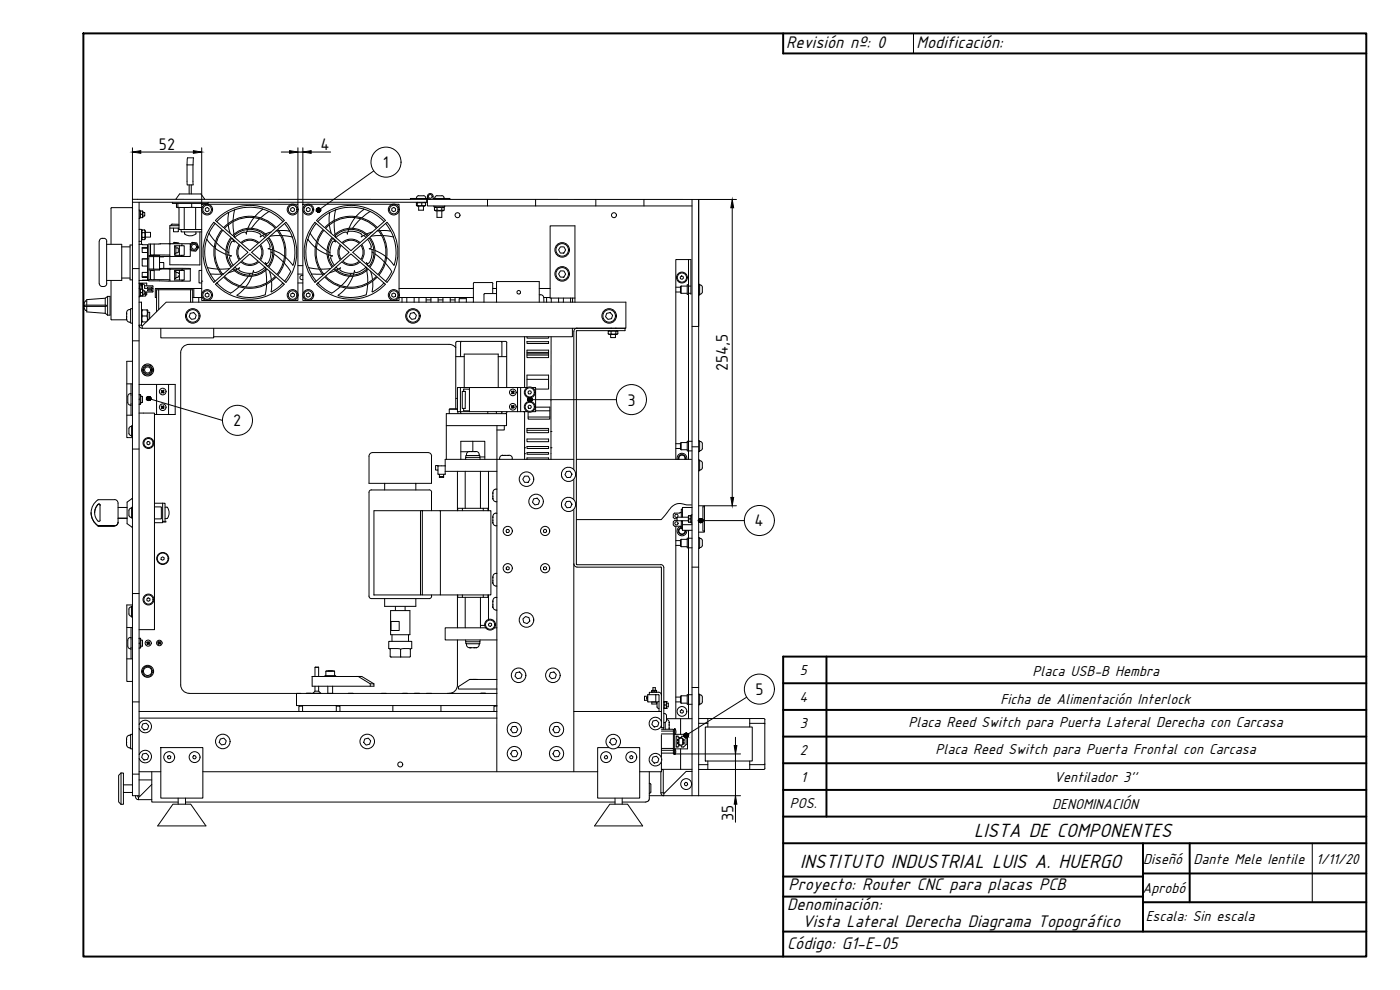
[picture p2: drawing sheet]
<svg xmlns="http://www.w3.org/2000/svg" width="420mm" height="297mm" viewBox="0 0 420 297" stroke-linecap="round" stroke-linejoin="round" font-family="sans-serif">
<!-- layer: 0 -->
<g fill="none" stroke="#000" stroke-width=".59">
<path d="M25 10h385v277h-385zM235 10v6M248 197v48M410 197h-175v90M235 213h175M235 205h175M235 221h175M235 229h175M235 237h175M235 253h175M235 245h175M343 253v26.5"/>
<path d="M357 253v17.7M235 279.5h175M235 269h108M235 263h108M343 270.7h67M343 262.1h67"/>
</g>
<g fill="none" stroke="#000" stroke-width=".3">
<path d="M274.2 10v6M39.8 44.4v15.4M42.2 45.6h15.8M60.5 44.4v16.9M84.4 45.6h2.5M89.4 45.6h1.5M89.4 44.4v16.9M90.9 44.4v16.9M93.4 45.6h5.8M112.1 51.3l-16.5 11.8M209.7 59.8h11.3M219.8 62.3v87"/>
<path d="M44.6 119.6l22.2 6.5M159 119.9h26M210.3 156.2h13.1M211.4 151.8h9.6M224.1 209.2l-18.1 11.4M202.1 226.2h20.1M209.7 238.7h12.5M220.7 221.2v2.5M220.7 226.2v20.5M393.8 253v17.7"/>
<circle cx="115.8" cy="48.6" r="4.5"/>
<circle cx="189.5" cy="119.9" r="4.5"/>
<circle cx="71.3" cy="126.1" r="4.5"/>
<circle cx="227.9" cy="156.2" r="4.5"/>
<circle cx="227.9" cy="206.8" r="4.5"/>
</g>
<!-- layer: Visible (ISO) -->
<g fill="none" stroke="#000" stroke-width=".3">
<path d="M52.9 59.8l1-1.6h6.4l1 1.6M56.1 49.5l.2-2.1h1.8l-.2 2.1M56.1 49.5l.1 5.9M56.1 49.5h1.8M56.2 55.5h1.8M56.8 55.5v2.7M57.4 55.5v2.7M57.9 49.5l.1 5.9M125.6 58.7h1.5M125.7 58.7l-.5 .2-.2 .6M127.1 58.7l.5 .2 .2 .5M127.7 59.4v.1"/>
<path d="M128.1 59.8v.9M128.3 59v2.8h79.4M128.3 59.5h-5.1v.3M130 59v.5h5v.3M130 58.9a.87 .87 0 0 0-.9-.8 .87 .87 0 0 0-.8 .8 .87 .87 0 0 0 .8 .9M130.5 59.4v.1M131.1 58.7h1.5M131.2 58.7l-.5 .2-.2 .5M132.6 58.7l.5 .2 .1 .6M146.3 59.8v2M160.7 59.8v2M178.8 59.8v2"/>
<path d="M193.3 59.8v2M207.7 59.8v178.9M209.7 59.8h-169.9v178.9h1.9v-178M209.7 59.8v38.1h-2M209.7 59.8v178.9h-14.8M29.8 72.3a1.16 1.16 0 0 1 1.1-.8 1.16 1.16 0 0 1 1.1 .9v12.7a1.12 1.12 0 0 1-1.1 .9 1.12 1.12 0 0 1-1.1-.9v-12.7M32 73.3h4.5v10.8h-4.5M33.5 62.3h6.1l.2 .2M33.5 62.3l-.2 .2v10.8M36.5 74.1h2.5M39.8 60.7h88.5M39.8 73.5h-.8v10.5h.8"/>
<path d="M41.7 63h.3v2.6h-.3M41.7 68.8h.8v4.5M41.7 73.3l2.6 .1v10.7h-1.6M41.7 72.4h.8M42 63.5l.1-.2 .8 .2-.1 1.8-.8-.2M42.2 63.3v1M42.2 64.3v1M42.2 64.3h.5M42.5 71.5l.2 .4M42.7 69v2.9M42.7 63.3v2M42.7 69l-.2 .4"/>
<path d="M42.7 77.7h1.6M42.7 74.5h1.6M42.7 69h.7M42.7 69.8h.7M42.7 71.2h.7M42.9 63.7h.5v1.1h-.5M43.4 71.9l.2-.4v-2.1l-.2-.4 .1 2.6-.1 .3h-.7M43.6 69.7h1.6v1.4h-1.6M44.3 77.7h-1.6v2.1h1.6M44.3 74.2h-1.6v1.6h1.6M44.3 77.7h.1M44.7 76.7h3.2v4.3h-3.2"/>
<path d="M44.7 77h3.2M45.2 73.2v3.3M46.1 77v3.8h1.8M46.3 73.2v3.3h-1.1M46.3 76.5h4.7M47.7 73.2h-3v11.1l6 .1M47.9 78.8h1.2v1.7M47.9 76.9h.2M48.1 76.9h2.6M48.1 73.1v.1M49.1 76.9l-1.2 .2M50.7 73.1l-3 .1"/>
<path d="M50.7 76.9h.3M51 73.1v3.8h3.6v-.3h-2.2v-2.9h2.2v-.6M51 73.1h6.1v.2M51 73.1h-.3M51 73.1h.1M51 68.4h2.7M51.6 67.3h2.1M51.7 67.3l-.4 .4M51.7 60.7v.3h10.8v-.3M51.9 73.1l.3-.4 1.4 .2 .2 .2M52.1 69.4v.1M52.1 68.4v1.1"/>
<path d="M52.1 69.5h1.3M52.3 73.1l.5-.2 .6 .2M52.4 74h.4v2.2h-.4M52.8 75.8h.5M52.8 74.4h.5M53 61v1.2h.4M53.1 62.3h.6v6.6h6.8M53.3 74.4l.2 .2v1l-.2 .2M53.4 61v1.2h4.1M53.5 69.4l-.1 .1M53.5 68.4v1.1M53.7 67.7h-2.7v5.4"/>
<path d="M53.8 73.7v2.9M54.4 68.9v.7h6.1M54.6 73.7h.7v2.9h-.7M55.3 62.3v6.6M55.4 69.6v.5M55.4 70.1l.1 .1M57.1 73.4l.5-.7 1.5 .2 .5 1.3-.8 1.2-1.5-.2-.2-.5M57.1 73.3v3.6h-2.5M57.5 61v1.2l3 .1M58.7 62.3v6.6M58.8 69.6v.5a2.77 2.77 0 0 1-3.3 .2M60 69.6v9.9l-9-.1v-2.5"/>
<path d="M60.5 61.3h28.9v28.9h-28.9zM61.6 62.5l.6-.2 .5 .3v.7l-.6 .2-.5-.4zM62 71.9l2.3 2.3M62 71.9a13.4 13.4 0 0 0 .2 8.4l3.2 .5M62.7 70l1.9 2.5M62.8 70l-.8 1.9M64.6 67l-1.9 3M64.6 74.5l3.2 1.8M64.9 72.8l2.9 2.5M65.1 66.5l1.6-1.5 1.9-1.2-.1 3.3M65.4 65.4a14.1 14.1 0 0 1 19.9 .7l-2.4 2.2a10.8 10.8 0 0 0-15.8 0l-2.4-2.2zM66.9 69.1l2.4 2.1a7.2 7.2 0 0 0 0 9l-2.4 2.2"/>
<path d="M66.9 69.1a10.5 10.5 0 0 0 0 13.2M68.1 75.5l.6 .3M68.2 76.4l1.3 .4-.5 .2-.1 .5 1.1 2.1M68.5 67.5l.6 2.5M69.8 71.6l.5 1-.5-.2a4.7 4.7 0 0 0-1.1 4.2M69.8 70.7a7.2 7.2 0 0 1 10.4 0l2.4-2.2a10.5 10.5 0 0 0-15.2 0l2.4 2.2M69.9 66.5l.3 3.8M70.1 70.9a6.9 6.9 0 0 1 9.8 0l-2.2 1.9a3.9 3.9 0 0 0-5.4 0zM70.3 70.7l.1 .5M70.4 63l-.5 3.1M70.4 63l-1.9 .8M71.8 73.4l-2.2-2a6.9 6.9 0 0 0 0 8.6l2.2-2"/>
<path d="M71.8 73.4a4 4 0 0 0 0 4.6M72.1 73.6l2.3 2.1-2.3 2.1a3.6 3.6 0 0 1 0-4.2zM72.3 78.6l-2.2 1.9a6.9 6.9 0 0 0 9.8 0l-2.2-1.9M72.3 78.6a4 4 0 0 0 5.4 0M72.5 78.3l2.5-2.1 2.5 2.1a3.6 3.6 0 0 1-5 0zM72.5 73.1a3.6 3.6 0 0 1 5 0l-2.5 2.1zM73.2 69.6l-1.5 .7-1.2 1M74.1 69.4l2.3 .1 1.6 .6M74.3 68.9l-.4 1.3-.2-.5h-.5M75.5 75.7l2.4-2.1 .7 1.8-.1 1.2-.6 1.2zM76.2 65.3l-1.8 3.2M77.9 65.6l-2.5 2.9"/>
<path d="M78 70.2l.3 .4-.2 .5 1.2-.7M78.8 62.7l1.9 .8M78.8 62.7l-2.3 2.3M78.8 62.7a13.4 13.4 0 0 0-8.4 .3M78.8 70.6l.7 .7M80 71.8a2.89 2.89 0 0 1 .9 2.7l-.4 .1 1.3 .4M80.3 71.4l-2.1 2a4 4 0 0 1 0 4.6l2.1 2M80.4 71.4a6.9 6.9 0 0 1 0 8.6M80.5 78.7l-.4 .4-.5-.3 .6 1M80.7 63.4a13.6 13.6 0 0 1 4.2 3.1M80.7 63.4l-2.5 2M81.3 74.8v1.7l-.7 2.2"/>
<path d="M81.3 75.6l.5 .3M81.4 69.6l-1.7 .6M82.2 76.2l2.8 2.4M82.2 75.1l1.7 .8 1.5 1M83.1 69.1a10.5 10.5 0 0 1 0 13.2M83.1 69.1l-2.5 2.1a7.2 7.2 0 0 1 0 9l2.5 2.2M83.2 69.2l-.4 .1M83.6 69.2h3.3M84.2 70.7l-3.1 .2M84.6 70.7l3.1 .4M85.3 78.9l1.9 2.6-1.8 2.9M85.4 67l1.5 2.2"/>
<path d="M86.9 69.2l.8 1.9M87.3 62.5l.6-.2 .5 .3-.1 .7-.5 .2-.6-.4zM87.7 71.1a13.2 13.2 0 0 1 .2 8.5l-2.2-2.4M89.4 79.7h1.5M90.9 61.3h28.9v28.9h-28.9zM92 62.5l.5-.2 .6 .3-.1 .7-.6 .2-.5-.4zM92.3 71.9l2.3 2.3M92.3 71.9a13.4 13.4 0 0 0 .3 8.4l3.1 .5M93.1 70l-.7 1.9M94.5 66.7l2.4 2.1M94.5 66.7a14.1 14.1 0 0 0 0 18M94.9 67l-1.9 3 2 2.5"/>
<path d="M94.9 74.5l3.2 1.8M95.2 72.8l2.9 2.5M97 68.8a10.8 10.8 0 0 0 0 13.8M97.2 69.1l2.5 2.1M97.2 69.1a10.5 10.5 0 0 0 0 13.2M98.5 75.5l.5 .3M98.5 76.4l1.3 .4-.4 .1a3.1 3.1 0 0 0 1 2.7M98.8 63.8v3.3M98.8 63.8l-1.8 1.2-1.6 1.5M98.8 67.5l.6 2.5M99.7 71.2a7.2 7.2 0 0 0 0 9M99.9 71.4l2.2 2a4 4 0 0 0 0 4.6l-2.2 2a6.9 6.9 0 0 1 0-8.6z"/>
<path d="M100.1 71.6l.6 1-.5-.2a4.9 4.9 0 0 0-1.1 4.2M100.3 66.5l.2 3.8M100.6 70.7l.2 .5M100.8 63l-2 .8M102.4 73.6l2.4 2.1-2.4 2.1M102.4 73.6l-.7 1.8 .2 1.2 .5 1.2M102.6 78.6l-2.2 1.9a6.9 6.9 0 0 0 9.9 0M102.6 78.6a4 4 0 0 0 5.5 0M102.9 78.3l2.4-2.1 2.5 2.1a3.6 3.6 0 0 1-4.9 0zM102.9 73.1a3.6 3.6 0 0 1 4.9 0l-2.5 2.1zM103.5 69.6l-1.4 .7-1.3 1M104.5 69.4a5 5 0 0 1 4.2 1.2l-.3 .5 1.2-.7"/>
<path d="M104.6 68.9l-.4 1.3-.1-.5h-.6M105.9 75.7l2.4-2.1 .5 1.2 .2 1.2-.7 1.8zM106.6 65.3l-1.9 3.2M106.8 65l2.3-2.1a11.1 11.1 0 0 0-8.4 .1l-.4 3.1M108 78.6l2.2 1.9M108.2 65.6l-2.4 2.9M109.1 62.7l2 .8M109.1 70.6l.8 .7M110.2 70.9l-2.1 1.9a4 4 0 0 0-5.5 0M110.3 70.9a6.9 6.9 0 0 0-9.9 0l2.2 1.9M110.3 71.8l1.1 2.1M110.7 71.4l-2.2 2a4 4 0 0 1 0 4.6l2.2 2"/>
<path d="M110.7 71.4a6.9 6.9 0 0 1 0 8.6M111.1 63.4a14.2 14.2 0 0 1 4.1 3.1M111.1 63.4l-2.6 2M111.4 73.9l-.1 .6-.5 .1 1.3 .4M111.6 74.8a5 5 0 0 1-1.2 4.3l-.4-.3 .5 1M111.6 75.6l.6 .3M111.8 69.6l-1.8 .6M112.5 76.2l2.9 2.4M112.5 75.1l3.2 1.8M112.9 68.5l-2.4 2.2a7.2 7.2 0 0 0-10.3 0M113 68.5a10.5 10.5 0 0 0-15.3 0l2.4 2.2M113.4 69.1l-2.4 2.1a7.2 7.2 0 0 1 0 9l2.4 2.2"/>
<path d="M113.5 69.1a10.5 10.5 0 0 1 0 13.2M113.5 69.2l-.3 .1M114 69.2h3.2M114.5 70.7l-3.1 .2M114.9 70.7l3.2 .4M115.7 78.9l1.9 2.6-1.9 2.9M115.7 66.2l-2.5 2.1a10.8 10.8 0 0 0-15.7 0M115.7 66.1a14.1 14.1 0 0 0-20.7 0l2.4 2.2M115.7 67l1.5 2.2M117.2 69.2l.9 1.9M117.6 62.5l.6-.2 .5 .3v.7l-.6 .2-.5-.4zM118.1 71.1a12.8 12.8 0 0 1 .1 8.5l-2.2-2.4"/>
<path d="M125.2 61.6h2.5l-.3 .2-2.3-.1M125.2 60.9v.7M125.3 60.7l-.2 .1M125.6 61.8v1.3h1.5v-1.3M126.6 60.9v.7M127.4 60.7l.3 .2-2.6-.1-.1 .8h.2M127.7 60.9v.7M130.2 61.8v.3h3.3v-.3M130.4 62.3h2.9M130.4 63h2.9M130.4 62.3v.7M130.8 62.1l-.4 .2"/>
<path d="M131.1 63.3v1.9h1.5v-1.9M131.1 62.3v.7M132.6 62.3v.7M132.9 62.1l.4 .2M133.3 62.3v.7l-.4 .3h-2.1l-.4-.3M168.2 74.1h1l.6 .9-.6 .9h-1.1l-.5-.9zM206.6 77.9v59.9M25.1 91.6h6.8v.3h-6.8zM25.2 91.9l.5 1.2M25.7 93.2h.3M25.7 90.3h.3M25.7 90.3l-.5 1.2"/>
<path d="M26 91.9v1.7l5.6 .4M31.6 89.5v2.1M31.6 91.9v2.1M31.6 89.5l-5.6 .4v1.7M31.6 94l.7 .6M32.3 88.9v5.7M32.3 88.9h.7v5.7h-.7M32.3 88.9l-.7 .6M33.3 95.8l.2 .2M33.3 84.1v11.7M33.5 96h4.5M36.5 83.4h2.5"/>
<path d="M38 94.9v.3M38 94v.3M39.2 92.9a.91 .91 0 0 0-1.2 .9v1.9a.96 .96 0 0 0 1.2 1M39.8 92.6h-.6v4.4h.6M39.8 80.6h1.9M41.7 86.5h.3v2.6h-.3M41.7 90.7h.8v6.9M41.7 84.9h2.3v.9M41.7 84.1h3M42 85.1v1.4zM42 86.9l.1-.1 .8 .1-.1 1.9-.8-.1M42.1 85.5h.4"/>
<path d="M42.2 86.8v1M42.2 87.8v1M42.2 87.8h.5M42.5 97.6h-.8a.94 .94 0 0 0 1 .9M42.5 97.6l.2 .2M42.6 86.8l-.1-1.3 .2-.5v3.8M42.7 97.8l7.2-7.1h137.9v7.8h-145.1zM42.7 85.2h.5l.2 .6M42.7 85l-1 .1M42.7 83h1.6M42.8 93l-.2 .9 .2 2.7-.3-.2M42.8 96.6h1.1"/>
<path d="M42.8 94.8h1.3M42.9 87.2h.5v1.1h-.5M43.4 85.8v.7h2.3M43.4 85.8h2.3M44 87.6v.9h-.3M44.1 93h-1.5l-.1 .2M44.3 81.7h-1.6v1.6h1.6M44.3 84.1h.1M44.3 86.9h1.3v.4h-1.3zM44.3 86.5v-.4h1.3v.4M44.4 96.2v-3l-.3-.2 .1 3.4M44.4 93.7h.5v1.9"/>
<path d="M44.4 95.9h.3M44.7 83.9h.5v-2.7h1.1v2.7h-.7M44.7 80.7h1.4M45.2 83.9h.4M45.7 87.6h-2v1.2h-1.7M45.7 85.8l.2 1.7-.2 .1M45.7 86.5l.2 .2M46.3 83.9h4.7M47.6 86.9v6M48.1 80.5v.2M48.1 80.7h.1M48.1 80.7h2.6"/>
<path d="M48.3 98.5v2.9h15.8v-2.9M50.7 80.5l-2.8 .1M50.7 80.7h.3M50.7 84.3h.3M51 80.5h6.1v3.9h-2.5v-.4h.7v-2.9h-.7M51 80.5h-.3M51 80.5h.1M51 80.7v.1M52.4 81.4h.4v2.2h-.4M52.8 83.3h.5M52.8 81.8h.5M53.3 81.8l.2 .2"/>
<path d="M53.5 82.7l-.2 .5M53.5 82h.1M53.8 81.1v2.9M54.6 80.8h-3.6v3.6h3.6M57.1 94l1.1-.2 .7 .8-.4 1-1 .2-.7-.8zM57.1 80.7l-2.5 .1v.3h-2.2v2.9h2.2M57.2 86.9v3.8M57.8 90.7v-3.8h-10.8v6.6M57.8 89.3h2.7M58.2 86.6v2.7M59.6 89.3v1.4M60.5 84.4h.1"/>
<path d="M60.5 81.1h-.8v3.8h.8M60.5 86.6h-13.9v2.7h.4M61.6 88.2l.6-.3 .5 .4v.6l-.6 .3-.5-.4zM62.3 80.3l.8 1.9M64.6 85.3l2.5-2.2a10.8 10.8 0 0 0 15.8 0l2.4 2.2M64.7 85.3a14.1 14.1 0 0 0 20.6 0M65.1 84.9h.1M65.1 84.9a12.4 12.4 0 0 0 4.1 3.1l2.6-2M66.3 82.2h-3.2l1.5 2.2M66.6 82.6a10.9 10.9 0 0 1 0-13.8l-2.4-2.1a14.1 14.1 0 0 0 0 18l2.4-2.1M67.1 82.2h-.3M68.9 80.6l-3.1 .2"/>
<path d="M69.8 80.7a7.3 7.3 0 0 0 10.4 .1l2.4 2.1a10.5 10.5 0 0 1-15.2 0l2.4-2.1M70.3 81.2l-1.8 .7M70.5 80.1l.7 .7M70.7 81.1l1.2-.7-.3 .4a4.9 4.9 0 0 0 4.3 1.2M74.5 82.9l-2.4 2.9M75.1 82l-.3 .6M75.6 82.9l-.8 1.7-1.1 1.5M79.5 80.1a4.4 4.4 0 0 1-3.3 1.6l-.1-.5-.4 1.3M79.5 80.2l.2 .5M79.8 81.1l.2 3.8M80 85.3l-.4 3.2a12.8 12.8 0 0 1-8.5 .1l2.4-2.2M80.9 81.4l.5 2.5"/>
<path d="M81.5 84.4l-.1 3.2 1.9-1.2 1.6-1.5M83.4 82.6a10.8 10.8 0 0 0 0-13.8l2.4-2.1a14.1 14.1 0 0 1 0 18l-2.4-2.1M87.3 88.2l.6-.3 .5 .4-.1 .6-.5 .3-.6-.4zM89.4 84.9h1.5M89.4 82.2h1.5M90.9 82.7a.66 .66 0 0 0-.9 .6 .66 .66 0 0 0 .9 .6M92 88.2l.5-.3 .6 .4-.1 .6-.6 .3-.5-.4zM92.6 80.3l.9 1.9M95 85.3a14.1 14.1 0 0 0 20.7 0M95.4 84.9h.1M95.4 84.9a11.9 11.9 0 0 0 4.2 3.1l2.5-2M96.7 82.2h-3.3l1.5 2.2"/>
<path d="M96.9 82.6l-2.4 2.1M97.4 83.1l-2.4 2.2M97.5 82.2h-.4M97.5 83.1a10.8 10.8 0 0 0 15.7 0l2.5 2.2M99.2 80.6l-3.1 .2M99.7 80.2l-2.5 2.2M100.1 80.8l-2.4 2.1a10.5 10.5 0 0 0 15.3 0M100.2 80.7a7.2 7.2 0 0 0 10.3 0l2.4 2.2M100.6 81.2l-1.7 .7M100.8 80.1l.7 .7M101 81.1l1.2-.7-.2 .4a4.9 4.9 0 0 0 4.2 1.2M104.9 82.9l-2.5 2.9"/>
<path d="M105.4 82l-.3 .6M105.9 82.9l-1.8 3.2M109.9 80.1a4.4 4.4 0 0 1-3.3 1.6l-.2-.5-.4 1.3M109.9 80.2l.1 .5M110.1 81.1l.3 3.8M110.4 85.3l-.5 3.2a12.6 12.6 0 0 1-8.4 .1l2.3-2.2M111.2 81.4l.6 2.5M111.8 84.4l-.1 3.2 1.9-1.2 1.6-1.5M113.7 82.6a10.8 10.8 0 0 0 0-13.8l2.4-2.1a14 14 0 0 1 .1 18l-2.5-2.1M117.6 88.2l.6-.3 .5 .3v.7l-.6 .3-.5-.4zM119.8 89.3h22.3M119.8 86.6h22.3"/>
<path d="M120.6 89.3v1.4M122.1 89.3v1.4M123.2 94l1-.2 .8 .8-.4 1-1 .2-.7-.8zM124.3 89.3v1.4M125.7 89.3v1.4M127.9 90h1.4M127.9 89.3v1.4M129.3 89.3v1.4M131.5 90h1.4M131.5 89.3v1.4M132.9 89.3v1.4M135.1 90h1.5"/>
<path d="M135.1 89.3v1.4M136.6 89.3v1.4M140 89.7v1M140 89.7l-2.1-.1-.1 1.1M142.4 84.8h5.2M142.4 84.7l-.3 .4v5.6M147.6 84.7l.3 .4v3M147.9 86.6h1.1M149 88.1h-3.7l-.1 2.6M149 90.7v-6.2h12.8v6.2M156.2 87.9a.53 .53 0 0 0-.4-.7 .53 .53 0 0 0-.6 .5 .53 .53 0 0 0 .6 .5M156.2 87.9l-.4 .3"/>
<path d="M161.8 88.5h.4M161.8 86.6h3.3M162.2 88.4a.95 .95 0 0 1 1 .9v1.4M163.2 89.3h1.9M164 89.3v1.4M165.4 89.4v1.3M167.6 89.4v1.3M168.2 81.3h1l.6 .9-.6 1-1.1-.1-.5-.9zM169.1 89.4v1.3M171.2 89.4v1.3M171.8 98.5v2.5h-107.7M171.8 89.4v1.3"/>
<path d="M172.2 99.4v41.4M172.6 89.4h-7.5v-21.6h7.5v22.9M173 99.4v69.8M173.1 98.5h14.5v.7h-14.4l-.2 .2M173.2 98.5a.91 .91 0 0 0-.9 .9M182.1 94l1-.2 .8 .8-.4 1-1 .2-.8-.8zM182.5 99.4v.7M182.9 99.2l-.4 .2 2.8-.1 .1 .8h-2.9M183.3 98.5h.1M183.4 99.4v.7M184.7 98.5h.1M184.8 99.4v.7"/>
<path d="M185 99.2l.3 .2M202.8 86.2h1.4M202.8 87.6h1.4M204.1 83.1l.5-.3 .4 .2 .1 .5-.4 .3-.5-.2zM204.4 85.8l-.2 .2v1.8l.2 .2M204.4 85.8v2.2M204.4 88h1.8M204.4 85.8h1.8M206.6 85.5h-.4v2.8h.4M206.6 88h.7M206.6 85.8h.7M207.3 88.3v-10.4h-4.5v59.9"/>
<path d="M209.7 85.3h.3v3.2h-.3M210 85.5h.1M210 88.3h.1M210.1 85.5l.5 .2 .2 .5M210.8 87.6l-.2 .5-.5 .2M210.8 86.2v1.4M38.1 115.2h1.7M39.2 118.1h.1M39.2 118.1a.83 .83 0 0 0-.8 .8v1.9M39.3 115.2v9.4M39.8 108.4h-1.7v22.9h1.7M39.8 102.3h1.9"/>
<path d="M41.7 118.4h.3M41.7 119.8h.3M41.7 115.3h10.9v9.1h-6.2M42.2 118.9h.6v1.9h-.6M43.4 109.6l1.7-.1 .2 .4a1.48 1.48 0 0 1-.6 2.6h-1.2l-.4-.7a.85 .85 0 0 1-.1-1.5zM47 115.3v9.1M48.4 117.8l.2 .1M48.6 117.6l-.2 .1M48.6 117.3h.3M48.7 117.8l.1-.2 .3 .3M48.7 117.3l-.1-.2-.2 .2 .2 .3M48.8 117.7l-.2 .2"/>
<path d="M49 117.1l.2 .1M49 117l-.1 .2M49 117.6l.2 .1M49.2 117.2l-.3 .3 .1 .1M49.2 117.8l-.1 .1M50.6 115.3v9.1M136.8 107h2.5M136.8 102.8v19.9M136.8 119.5h.5M136.8 104.4l-1.1-.9-1-.2h-78a2.52 2.52 0 0 0-2.5 2.6v99.6a2.52 2.52 0 0 0 2.5 2.5M136.8 102.8l.4-.4 14.7 .1 .2 .3v13.5M138.2 116.3v7.4"/>
<path d="M138.2 102.8v4.2M138.4 102.4l-.1 .4M138.7 117.5v5M138.8 117.4h.9zM139.3 116.3v-10.1h10.2v10.1M139.7 117.5v5h-.9M140.9 116.8l-1.7-.1-.1 .8M140.9 116.3v7.2M149.5 107h2.6M150.5 102.4l.1 4.6M153.8 117.5h.2M153.8 117.5l-.2-.2-.1 .2 .3 .3-.3 .2 .2 .2"/>
<path d="M154.1 117.3l-.1 .2M154.1 117.3l.2 .2-.3 .2 .1 .1M154.2 117.8l.1 .1-.1 .2M154.2 118.1l-.3-.3-.2 .3M155.3 116.3v7.2M156.3 116.3v7.2M157.4 101v15.3M158.2 116.3v-3.7h6.4v4.1h-3.9M158.2 105.1h6.4v2.2h-6.4zM158.2 102.4v.7h6.4v-.7M158.2 101.1v.4h6.4v-.4M158.2 113.8h6.4"/>
<path d="M158.2 105.7h6.4M158.2 102.5h6.4M158.2 106.5h6.4M158.2 106.2h6.4M158.2 116.3h-20.9v7.2h20.9M158.8 117.2l.5 .1 .2 .5-.4 .4-.5-.1-.1-.5zM159.7 116.3h1v7.2h-1M165.4 101v28.5M182.5 100.1l.4 .3 2.4-.2M183.3 100.4v.9h1.4v-.9M38.1 124.6h1.7M38.4 120.7a.84 .84 0 0 0 .9 .9"/>
<path d="M38.7 128.6v1.7l.8 .4M39.5 128l-.6 .2-.2 .4M39.8 127.7h-.3v3.3h.3M39.8 134.7h1.9M41.7 121.3h.4l-.1-2.9 .2 .2-.1 2.7M41.7 123.9h4.7v65h-4.7M44.1 132.7l.3-.3 .6 .2v.5l-.4 .4-.4-.2zM48.4 122.5l.2 .1M48.5 121.8l-.1 .2 .2 .1M48.6 121.8l.1 .2M48.6 122.1l-.2 .3M48.6 122h.3"/>
<path d="M48.8 122.4l-.2 .2M49 121.8l.2 .1-.3 .3 .1 .1M49 121.7l-.1 .2M49 122.3l.2 .1M49.2 122.4l-.1 .2-.3-.3-.1 .2M110.7 136.9l.3-.7 .8-.4h16.7l.8 .4 .2 .7M110.7 136.9v8.1h18.8v-8.1M131.4 139.7h-.7v1.3h.7M131.4 139.7h.1M131.5 139.8h2M131.6 139.7l-.2 2.5M133.5 139.7l.1 .1"/>
<path d="M133.9 127.7h18.1v-3.6h-18.1v13.7M134.8 122.8h2.5M137.3 122.7h-2.3l-.2 1.4M137.4 123.5v.6M138.3 123.7l.1 .4M138.3 137.8v-5.4h7.2v5.4M138.3 135.5h2.2M139.1 122.5l.1 .8h1.7M139.7 137.8v-.6h4.4v.6M139.8 137.2v-.5h4.2v.5M140 136.4v.3M141 135.5h.1"/>
<path d="M140.9 135.5a.91 .91 0 0 0-.9 .9M141 135.5h1.6M141.4 135.5h.3M141.9 132.4v3.1M142.4 135.5h.5M142.9 135.5a.91 .91 0 0 1 .9 .9M143.8 136.4v.3M144 137.1h1.5M146.4 123.5v.6M149 123.5v.6M149.1 127.7v103.8M149.9 137.8a.94 .94 0 0 1 1-1.2h1.9a.87 .87 0 0 1 .9 1.2"/>
<path d="M150.6 123.5l-.1 .6M151.3 127.7v1.3h-2.2M151.4 136.6h.3M152.1 123.5v.4l-.4 .2M152.4 136.6h.2M153.5 122.4l.2 .1M153.6 121.7l-.1 .1 .2 .4M153.6 121.6l.2 .2M153.7 122.2l-.2 .1M154 121.8h.3l-.3 .3 .1 .1M154 122.3l-.1-.1-.2 .3M154 121.8l-.2 .1"/>
<path d="M154.2 122.1v.3l-.2-.2M157.1 123.5h.1M157.4 136.1h.1M157.4 134.4h.1M157.4 123.5v14.3M158.2 135.8h6.4v.5h-6.4zM158.2 134h6.4v.6h-6.4zM158.2 131.7h6.4v.8h-6.4zM158.2 128.6h6.4v1.2h-6.4zM158.2 137.8v-.4h6.4v.4M158.2 129.1h6.4M158.5 125.1h6.5"/>
<path d="M158.8 121.6l.5 .1 .2 .5-.4 .4-.5-.1-.1-.5zM160.7 122.2h4.3v3.6h-6.5v-2.2M160.7 123.3h4.3M165.4 129.5v8.3M165.4 134.4h.1M165.4 129.5h.1M165.4 134.3v.1M172.2 137.8h-38.6v4.4M173 137.8h34.5M202.8 133.1h1.4M202.8 134.6h1.4M203.2 137.8a1.46 1.46 0 0 1 1.5-1.8 1.46 1.46 0 0 1 1.4 1.8"/>
<path d="M203.6 137.8a1.08 1.08 0 0 1 1.1-1.4 1.08 1.08 0 0 1 1 1.4M203.8 137.8a.91 .91 0 0 1 .9-1.2 .91 .91 0 0 1 .8 1.2M204.4 132.8l-.2 .2v1.8l.2 .1M204.4 132.8v2.1M204.4 134.9h1.8M204.4 132.8h1.8M207.7 132.4h-1.5v2.9h1.5M207.7 134.1h2M209.7 132.2h.3v3.3h-.3M209.7 138h.3v3.3h-.3M210 132.5h.1M210 135.2h.1"/>
<path d="M210 138.2h.1M210.1 132.4l.6 .4 .1 1.8M210.1 138.2l.5 .2 .2 .5M210.8 134.5l-.2 .5-.5 .2M210.8 138.9l-.1 1.7-.6 .4M27.3 153.9h.1M29.4 149.9h5l.8 .4 .2 .7v5.7l-.4 .9-.6 .2M29.4 157.8h.1M29.4 151.3a3.4 3.4 0 0 0 .3 5.1l.4-.3M29.4 151.4l-.7 1.1-.3 1.4M29.4 151.3l.4-.1 .3 .4M29.4 151.4l.4-.1 .3 .3"/>
<path d="M29.5 149.9a4.7 4.7 0 0 0 0 7.9l-1-.9-.7-1.1-.5-1.9M30 151.6v4.5M34.3 157.8h-4.9h4.9M35.4 156.7l-.2 .6-.8 .5M35.4 152.3h2.7M35.4 155.5h2.7M39.5 152.5l-.6 .2-.2 .4v1.7l.8 .4M39.8 152.2h-.3v3.3h.3M39.8 149.6l-1.7 1.1v6.4l1.7 1M46.4 152.1h2v3.6h-2M46.4 151h2.4M48.8 156.6v.2h-2.4"/>
<path d="M48.8 151v5.6M48.8 156.4h.1M48.8 151h.7v5.6h-.7M49.5 156.6h.1M49.5 156.4h.1M49.5 155.6h.6M49.5 152.2h.6M50.1 152.2h.1M50.2 155.5l-.1 .1M50.2 152.2a2.9 2.9 0 0 1 0 3.3M115.4 145v2M124.8 145v2"/>
<path d="M126.2 153.2h.5v25.3h-.5zM126.2 153.2h-14v25.3h14M126.7 153.2h5.5v25.3h-5.5M128.8 147h-17.3l-.5 .2-.3 .5 .1 31.5 .7 .4h17.3M128.8 147l.5 .2 .2 .5M129.5 147.7v5.5M131.4 142.2h2.2M131.9 142.3v.9M131.9 143.2h.1M131.9 143h1.2M131.9 143.2h1.2M132.2 153.2h15.1v25.3h-15.1"/>
<path d="M133.1 142.3v.9M133.1 143.2h.1M133.6 141.4h15.5M137.3 141.4v11.8M137.4 153.2v-.7h9v.7M138.8 152.5v.7M139.6 141.4v11.1M144.2 141.4v11.1M145 152.5v.7M146.6 141.4v11.8M147.9 148.8v.3M147.9 147.7v1.9"/>
<path d="M147.9 156v.3M147.9 154.9v1.9M147.9 147.9v.2M147.9 155.1v.2M148 149.6a.91 .91 0 0 0 .9 .9M148 156.9a.96 .96 0 0 0 1.1 .9M148.8 150.6h.3M149.1 146.8h-.2a.91 .91 0 0 0-.9 .9M149.1 154a.91 .91 0 0 0-1.1 .9M152.1 158.9h.5l.3 .4-.2 .5h-.6l-.3-.5zM157.4 142.9h1.1l.5 .9-.5 .9h-1.1l-.5-.9zM160.1 149.7l1.1-.2 .7 .8-.3 1-1.1 .2-.7-.8z"/>
<path d="M163.1 159.1l.5-.3 .4 .2v.6l-.4 .2-.5-.2zM168.6 152.1a2.14 2.14 0 0 1 2.2-2.9 2.14 2.14 0 0 1 1.7 3.2 2.14 2.14 0 0 1-3.6 .3l-.3-.5M168.6 143.1a2.14 2.14 0 0 1 2.2-2.9 2.14 2.14 0 0 1 1.7 3.1 2.14 2.14 0 0 1-3.6 .3l-.2-.4M170 150.5l1.1-.1 .6 .9-.5 1h-1.1l-.6-.8zM170 141.5l1.1-.1 .6 .9-.5 .9-1.1 .1-.6-.9zM172.2 143.9v5.9M172.2 152.9v78.6M202.8 157.9v57.7M203.1 156.2h-.7l-.3 .3v1l.3 .4h2.1M203.3 155.1a.49 .49 0 0 0-.1-.8 .49 .49 0 0 0-.7 .4 .49 .49 0 0 0 .6 .5M204.3 157.9a1.46 1.46 0 0 0-1.1 1.7 1.46 1.46 0 0 0 1.7 1.1 1.46 1.46 0 0 0 1.2-1.6M204.5 156.2v2.5h.3"/>
<path d="M204.5 153.7h-.4v.3h-1.7l-.3 .3v1l.3 .3h.7M204.5 156.4h.3M204.5 158.4a.91 .91 0 0 0-.7 1.1 .91 .91 0 0 0 1 .7 .91 .91 0 0 0 .8-1.1M204.5 158.2a1.08 1.08 0 0 0-.9 1.3 1.08 1.08 0 0 0 1.2 .9 1.08 1.08 0 0 0 .9-1.3M204.8 152.8h-.3v2.4M204.8 156.2v2.9h2.9M204.8 157.4h2.9M206.6 155.2h-3.4v1h3.4M206.6 159.1v56.5M206.8 154.7v2M206.8 155.7h.5M207.3 154.7v2"/>
<path d="M207.4 154.9l-.1-.2-.7 .2 .1 1.8 .7-.2M207.5 151.5h-1.3a4.1 4.1 0 0 0-4.9 .9l-2.8 3.5h-25.5M207.7 154.5h-.3v2.5h.3M207.7 152.3h-2.9v2.9M209.7 151.8h1.7v7.9h-1.7M210 141h.1M211.4 152h-.5v7.4h.5M39.8 178.1h1.9M44.1 179.7l.3-.3 .6 .2v.5l-.4 .3-.5-.2zM48.3 167.4l.5-.3 .4 .2 .1 .5-.5 .3-.5-.2zM115.4 179.6v2.3h9.4v-2.3M129.5 178.5v.4"/>
<path d="M129.5 178.9l-.2 .5-.5 .2M137.3 178.5v9.9M137.4 178.5v.7h9v-.7M138.8 178.5v.7M139.6 179.2v9.2M144.2 179.2v9.2M145 178.5v.7M146.6 178.5v7.4M147.9 174.1v.3M147.9 173v1.9M147.9 173.2v.2M148 174.9a.96 .96 0 0 0 1.1 .9"/>
<path d="M149.1 172h-.2a.91 .91 0 0 0-.9 .9M149.1 179.3a.91 .91 0 0 0-1.1 .8M151.9 170.3l.5-.3 .4 .3v.5l-.4 .2-.5-.2zM163.1 170.3l.5-.3 .4 .3v.5l-.4 .2-.5-.2zM172.3 169.2a.91 .91 0 0 0 .9 .9M173 169.2l.1 .2h25.2a.91 .91 0 0 1 .9 .9v48h-.7v-48l-.2-.2M173.1 170.2h25.2M202.8 162.2h1.4M202.8 163.6h1.4M204.4 161.8l-.2 .2v1.8l.2 .2M204.4 161.8v2.2M204.4 164h1.8"/>
<path d="M204.4 161.8h1.8M207.7 170.2h2M207.7 161.5h-1.5v2.9h1.5M209.7 161.3h.3v3.2h-.3M210 161.6h.1M210 164.3h.1M210.1 161.5l.5 .2 .2 .5-.1 1.7-.6 .4M38.1 188.3h1.7M38.1 197.7h1.7M39.2 191.3h.1M39.2 191.2a.83 .83 0 0 0-.8 .9v1.8a.9 .9 0 0 0 .9 .8M39.3 182.1h.2"/>
<path d="M39.3 188.3v9.4M39.3 182.1l-.6 .4v1.7l.2 .5 .6 .2M39.8 181.9h-.3v3.3h.3M39.8 181.5h-1.7v23h1.7M41.7 191.5h.4l-.1 3 .2-.3-.1-2.7M41.7 193h.3M41.7 194.5h.3M41.7 191.6h.3M42.2 192.1h.6v1.8h-.6M44.3 193.1l-.2 .1M44.4 193.2v-.1l.3 .3M44.4 193.2l-.1 .2-.2-.1"/>
<path d="M44.6 192.7l-.2 .2-.2-.3-.2 .2 .3 .3M44.7 192.9v.2M44.7 192.5l-.1 .2M44.7 192.6l.2 .1-.2 .2M44.7 193.1l.2 .1M44.9 193.2l-.2 .2M47.4 192.7l.3 .2-.3 .3M47.5 192.5l-.2 .2M47.6 192.5l.1 .2M47.7 193.2l.1-.2 .3 .3M47.7 193.1l-.1 .2-.2-.1M48 192.8v.2"/>
<path d="M48 192.5l.2 .2-.2 .1M48 192.5l-.2 .3-.2-.1M48 193l.2 .1-.2 .2M116.7 192.4h6.9v2.2l-.5 .3-.5-.3a2.68 2.68 0 0 0-2.3 .2l-1-.2h-2.6zM116.8 194.6l.3 .3v2M117.1 196.9l.2 .2h5.7l.2-.2M117.2 183.2h5.8v7.2h-5.8zM117.3 186.5h2.5v2.7h-2.5zM117.6 190.4v2M118.7 181.9v1.3M120.2 194.9v2M120.3 196.9l-.1 .2"/>
<path d="M121.6 181.9v1.3M122.6 190.4v2M123.1 194.9v2M137.3 192v13.6M139.7 192v.6h4.4v-.6M139.8 192.6v.6h4.2v-.6M140 193.2v.2a.91 .91 0 0 0 .9 .9M140.9 194.3h.1M140.9 194.3h1.9M141.2 194.3h.2M142.2 194.3h.3M142.8 194.3h.1"/>
<path d="M143.8 193.2v.2a.91 .91 0 0 1-.9 .9M144.2 187.6h1.3M145.8 188.4h-12.2v3.6h15.5M146.6 187.3l.4-.4 .5 .2 .1 .5-.4 .3-.5-.1zM147.9 181.3v.3M147.9 180.2v1.9M147.9 180.4v.2M148 182.1a1.01 1.01 0 0 0 1.1 1M148.4 188.4h.7M156.9 185.7l.8-.7 1 .3 .3 1-.8 .8-1-.3zM39.8 210.6h1.9M41.7 213.5h107.4"/>
<path d="M41.8 217.4a1.88 1.88 0 0 1 2.9-.9 1.88 1.88 0 0 1 0 3 1.88 1.88 0 0 1-2.9-.9M41.9 215.5h107.2M42.8 217.2l1.1-.2 .7 .8-.3 1-1.1 .2-.7-.8zM43.4 200h1.7l.4 .7a.82 .82 0 0 1 0 1.5l-.4 .7h-.8a.85 .85 0 0 1-1.3-.7 .87 .87 0 0 1 0-1.5zM56.7 208.1h92.4M89 208.1v3.6h60.1M90.8 211.9h-1.1v1.6M90.8 211.7v1.8M93.3 208.1h-1.4h1.4M93.7 203v2.9h18.5v-.7h-1.1l-3.6-2.2h1.1l3.6 2.2M93.9 208.1h2.3M93.9 208l.6-.6h1.1l.7 .6"/>
<path d="M94.5 203h-.8h14.9M94.5 200.2h1.1zM94.5 200.2v2.8M94.5 205.9v1.5M95.5 208.1h.1M95.6 200.2v2.8h-1.1M95.6 205.9v1.5M96.5 203h1M97.5 202.7h3.3v.3h-3.3zM97.8 202.7v-1.3l.2-.1h2.3l.1 1.4M97.8 201.4h2.6M98.4 205.9v2.2"/>
<path d="M98.5 201.3h1.2M99.8 205.9v2.2M100.9 211.9h1.1v1.6M100.9 211.7v1.8M106 208.1h-1.5h1.5M106.7 203h1.2M111.1 205.2v.7M117.9 211.7v1.8M122.2 208.1h-1.4h1.4M132.3 211.7v1.8M137.3 205.5a2.52 2.52 0 0 1-2.5 2.6M140.9 203.9h8.2"/>
<path d="M142 203.9h1.3M142.8 203.9h-1.9l-3.3 2.1v.7h11.5M144.3 208.1h1.4M149.1 211.9h-.8v1.6M153.8 218h1.1l.5 .8-.5 1-1 .1-.6-.9zM154.9 201.8l1.1-.2 .7 .8-.4 1-1 .3-.7-.8zM156.2 220a2.14 2.14 0 0 0-1.6-3.3 2.14 2.14 0 0 0-2.3 2.8 2.14 2.14 0 0 0 3.5 1l.4-.5M165.2 201.8l1-.2 .8 .8-.4 1-1 .3-.8-.8zM166.4 218h1.1l.6 .8-.5 1-1.1 .1-.6-.9zM168.9 220a2.14 2.14 0 0 0-1.6-3.3 2.14 2.14 0 0 0-2.3 2.8 2.14 2.14 0 0 0 3.4 1l.4-.5M172.2 213.5h26.3M194.1 209.7h.3"/>
<path d="M194.2 209.3v.4M194.4 210.5l2.6 .1v.6h-1.4v-.6M194.4 209.3l-.3-.1v.5M194.4 208.9h-1v1.2h1M195.6 207.3h1.5M195.6 207.5h1.5M195.7 207.7l-.1-.1 .1-.5 1.4 .1-.2 .5M196 216.3l1-.2 .7 .8-.3 1-1.1 .2-.7-.8zM196 207.1v-.8h.7v.8M196.3 207.3v.2M196.7 208.4l.1 .1M196.8 208.5v2"/>
<path d="M196.8 210.5l-.1 .1M197.4 210.6l-.2 .4v1.1l.6 .5M197.6 208.4h-3.2v2.1M197.6 207.7h-2.7v.7M197.6 208.4l.2 .2v4.9M197.6 207.7a.91 .91 0 0 1 .9 .9M197.8 210.5h-.3M198.5 216.5a1.88 1.88 0 0 0-2.9-.9 1.88 1.88 0 0 0 0 3 1.88 1.88 0 0 0 2.9-.9M198.5 218.8h3.6v7.4M198.5 219.4h3.6M199.1 218.3v.5M199.2 214.1h.1"/>
<path d="M199.2 212.4l.1 .1M199.3 210.6l.1 .9M199.3 210.6h.1M199.3 212.5h.1M199.3 212.5h.7M199.3 210.6h.7M199.3 210.6l-.1 .1M199.4 214.1l.6 .4v1.7l-.2 .4-.6 .3M199.4 211.5l-.1 1M199.4 211.5h.5M199.6 216.8v2M199.9 210.6v1.9"/>
<path d="M199.9 210.5l.1 .1M199.9 210.5v.1M200 212.5h.1M200 210.6h.1M200 210.6v1.9M200 215.6h7.7M200 215.9a.91 .91 0 0 1 .9 .9M200.1 211h.5v1.1h-.5M200.8 217.4v.3M200.8 216.8v.1M200.8 216.8v2M202.1 218.9h.4"/>
<path d="M202.5 218.6h.1M202.5 218.6v7.8M202.6 218.6l.3 1-.2 .7M202.8 209.2h1.4M202.8 210.6h1.4M204.1 213.3l.5-.3 .4 .2 .1 .5-.4 .3-.5-.2zM204.3 215.6v4.7M204.4 208.8l-.2 .2v1.8l.2 .2M204.4 208.8v2.2M204.4 211h1.8M204.4 208.8h1.8M207.7 208.4h-1.5v2.9h1.5"/>
<path d="M207.7 206.3h2M209.7 215.6h19.5l.4 .3M209.7 208.3h.3v3.2h-.3M209.7 217h2.7M210 208.5h.1M210 211.2h.1M210.1 208.5l.5 .2 .2 .4M210.8 209.2l-.1 1.6-.6 .4M211.7 218.1h14.1v10.2h-14.1zM212.4 215.6v2.5M225 217l4.6 .2M225 215.6v2.5"/>
<path d="M229.5 216v14.5M36.3 231.9l-.7 .7v8l.7 .7M36.3 231.9h.7v9.4h-.7M36.3 231.9v9.4M37 235.5h2.8M37 237.8h2.8M38 221.5v1.9M38 222.7v.3M38 221.7v.3M38 223.5a.96 .96 0 0 0 1.2 .9M38.9 220.6h.3M38.9 220.6a.91 .91 0 0 0-.9 .9"/>
<path d="M39.8 220.3h-.6v4.4h.6M39.8 232.3h1.9M40.7 238.7a.93 .93 0 0 0 .9 1.2v-.7M41.4 238.7l.2 .5M41.6 239.9h4M41.7 234h3.9M41.7 231.5h6.6M41.8 226.4a1.88 1.88 0 0 1 2.9-.9 1.88 1.88 0 0 1 0 3 1.88 1.88 0 0 1-2.9-.9M42.8 226.2l1.1-.2 .7 .8-.3 1-1.1 .2-.7-.8zM45.6 231.5v9.2h7.9M45.6 235.4l-4 3.8M48.3 224.3h12.6v15.2h-12.6z"/>
<path d="M50.4 226.9l.4-.2 .5 .3-.1 .5-.5 .2-.4-.3zM53.5 239.5v1.8M55.7 239.5v1.8M58.2 226.7l.5 .1 .2 .5-.4 .4-.5-.1-.2-.5zM60.9 231.5h118.5M66.1 221.7l1.1-.2 .7 .8-.3 1-1.1 .2-.7-.8zM109.5 221.7l1-.2 .8 .8-.4 1-1 .2-.8-.8zM153.8 225.2h1.1l.5 .8-.5 1-1 .1-.6-.9zM156.5 225.8a2.14 2.14 0 0 0-3.3-1.5 2.14 2.14 0 0 0 0 3.6 2.14 2.14 0 0 0 3.3-1.5v-.6M166.4 225.2h1.1l.6 .8-.5 1-1.1 .1-.6-.9zM168.9 227.2a2.14 2.14 0 0 0-1.6-3.2 2.14 2.14 0 0 0-2.3 2.7 2.14 2.14 0 0 0 3.4 1l.4-.4M181.6 226.8l.5-.1 .3 .4-.2 .5-.5 .1-.3-.4z"/>
<path d="M182.7 224.3h-3.3v15.2h12.6v-15.2h-6.6M183.3 221.7l1.1-.2 .7 .8-.4 1-1 .2-.7-.8zM184.6 239.5v1.8M186.7 239.5v1.8M189.1 226.9l.5-.2 .3 .4-.1 .5-.5 .1-.3-.3zM194.9 231.5v8.3l-.3 .5-.8 .4h-7.1M194.9 235h.1M194.9 238h.1M195 235l.3 .4M195.3 235.4v2.2l-.3 .4M196 227.1l1-.2 .7 .8-.3 1-1.1 .3-.7-.8zM198.3 231.5v6.4"/>
<path d="M198.5 220.5v6.7M198.5 230.9h.6v7M198.5 230.8h9.2M198.5 228.7v2.8h-6.5M198.5 220.2h3.6M198.5 226h3.6M198.5 225.1h3.6M198.5 224.6h3.6M202.1 226.1h.4M202.5 226.4h.1M202.5 220.3h3.8v4.4h-3.8M202.5 224.7l.3 1-.3 .7"/>
<path d="M203.1 220.9h.4l.1 .4h.9l.1-.4h.5M203.1 220.8l-.2 .3 .1 3h.5l.1-.3h.9l.1 .3h.5M203.6 221.8v.5M203.6 222.7v.5M203.8 221.8h-.5v.5h.5M203.8 222.7h-.5v.5h.5M203.8 221.5h1.1v2h-1.1zM204.3 224.7v6.1M204.9 221.8h.4v.5h-.4M204.9 222.7h.4v.5h-.4M205.1 221.8v.5M205.1 222.7v.5"/>
<path d="M205.2 220.9h.1M205.2 220.9l.7 .7v1.8M205.2 224.1h.1M205.4 235.1l.4-.4 .5 .2 .1 .5-.4 .4-.5-.2zM205.9 223.4l-.7 .7M205.9 221.6h.1M206 223.4h-.1M207.7 231.5h-1.8l-6.7 6.5v.7a.87 .87 0 0 1-.9-.8l.9 .1M209.7 229.4h2.7M212.4 228.3v2.6M225 229.4h4.2M225 228.3v2.6"/>
<path d="M229.6 230.5l-.4 .4h-19.5M229.6 229.2l-.4 .2M51.9 241.3h5.3l4.6 6.5h-14.5zM55.7 240.7h128.9M183 241.3h5.3l4.6 6.5h-14.5z"/>
<circle cx="129.1" cy="58.9" r=".57"/>
<circle cx="58.2" cy="74" r="1.08"/>
<circle cx="58.2" cy="74" r=".74"/>
<circle cx="62.2" cy="62.9" r="1.63"/>
<circle cx="62.2" cy="62.9" r="1.29"/>
<circle cx="87.8" cy="62.9" r="1.63"/>
<circle cx="87.8" cy="62.9" r="1.29"/>
<circle cx="92.5" cy="62.9" r="1.63"/>
<circle cx="92.5" cy="62.9" r="1.29"/>
<circle cx="118.2" cy="62.9" r="1.63"/>
<circle cx="118.2" cy="62.9" r="1.29"/>
<circle cx="137.3" cy="64.6" r=".74"/>
<circle cx="168.7" cy="75" r="2.18"/>
<circle cx="168.7" cy="75" r="1.88"/>
<circle cx="184.3" cy="64.6" r=".74"/>
<circle cx="57.8" cy="94.8" r="2.18"/>
<circle cx="57.8" cy="94.8" r="1.88"/>
<circle cx="62.2" cy="88.5" r="1.63"/>
<circle cx="62.2" cy="88.5" r="1.29"/>
<circle cx="87.8" cy="88.5" r="1.63"/>
<circle cx="87.8" cy="88.5" r="1.29"/>
<circle cx="92.5" cy="88.5" r="1.63"/>
<circle cx="92.5" cy="88.5" r="1.29"/>
<circle cx="118.2" cy="88.5" r="1.63"/>
<circle cx="118.2" cy="88.5" r="1.29"/>
<circle cx="123.9" cy="94.8" r="2.18"/>
<circle cx="123.9" cy="94.8" r="1.88"/>
<circle cx="168.7" cy="82.2" r="2.18"/>
<circle cx="168.7" cy="82.2" r="1.88"/>
<circle cx="182.8" cy="94.8" r="2.18"/>
<circle cx="182.8" cy="94.8" r="1.88"/>
<circle cx="204.7" cy="83.3" r="1.63"/>
<circle cx="204.7" cy="83.3" r="1.38"/>
<circle cx="44.3" cy="111" r="1.8"/>
<circle cx="44.3" cy="111" r="1.25"/>
<circle cx="44.3" cy="111" r=".91"/>
<circle cx="48.8" cy="117.5" r=".99"/>
<circle cx="153.9" cy="117.7" r=".99"/>
<circle cx="159" cy="117.7" r="1.63"/>
<circle cx="159" cy="117.7" r="1.38"/>
<circle cx="44.6" cy="132.9" r="1.63"/>
<circle cx="44.6" cy="132.9" r="1.38"/>
<circle cx="48.8" cy="122.2" r=".99"/>
<circle cx="153.9" cy="122.1" r=".99"/>
<circle cx="159" cy="122.1" r="1.63"/>
<circle cx="159" cy="122.1" r="1.38"/>
<circle cx="152.4" cy="159.3" r="1.38"/>
<circle cx="158" cy="143.8" r="2.18"/>
<circle cx="160.9" cy="150.5" r="2.18"/>
<circle cx="163.6" cy="159.3" r="1.38"/>
<circle cx="203" cy="157" r=".49"/>
<circle cx="44.6" cy="179.9" r="1.63"/>
<circle cx="44.6" cy="179.9" r="1.38"/>
<circle cx="48.8" cy="167.6" r="1.8"/>
<circle cx="48.8" cy="167.6" r="1.63"/>
<circle cx="152.4" cy="170.5" r="1.38"/>
<circle cx="163.6" cy="170.5" r="1.38"/>
<circle cx="44.5" cy="193" r=".91"/>
<circle cx="47.8" cy="192.9" r=".83"/>
<circle cx="147.1" cy="187.4" r="1.63"/>
<circle cx="147.1" cy="187.4" r="1.38"/>
<circle cx="158" cy="186" r="2.18"/>
<circle cx="44.3" cy="201.4" r="1.8"/>
<circle cx="44.3" cy="201.4" r="1.25"/>
<circle cx="155.6" cy="202.6" r="2.18"/>
<circle cx="165.9" cy="202.6" r="2.18"/>
<circle cx="204.7" cy="213.5" r="1.46"/>
<circle cx="50.8" cy="227.2" r="1.63"/>
<circle cx="58.4" cy="227.2" r="1.63"/>
<circle cx="66.9" cy="222.5" r="2.18"/>
<circle cx="110.2" cy="222.5" r="2.18"/>
<circle cx="120.1" cy="229.4" r=".74"/>
<circle cx="181.9" cy="227.2" r="1.63"/>
<circle cx="184" cy="222.5" r="2.18"/>
<circle cx="189.5" cy="227.2" r="1.63"/>
<circle cx="196.7" cy="227.9" r="1.88"/>
<circle cx="205.9" cy="235.3" r="1.63"/>
</g>
<!-- layer: 0 -->
<path d="M39.8 45.6l2.4-.4v.8zM58 45.2l2.5 .4-2.5 .4zM86.9 45.2l2.5 .4-2.5 .4zM90.9 45.6l2.5-.4v.8zM219.8 59.8l.4 2.5h-.9zM219.3 149.3h.9l-.4 2.5zM220.3 223.7h.8l-.4 2.5zM220.7 238.7l.4 2.6h-.8z" fill="#000" stroke="#000" stroke-width=".3"/>
<!-- layer: Symbol (ISO) -->
<g fill="none" stroke="#000" stroke-width=".3">
<circle cx="95.6" cy="63" r=".61"/>
<circle cx="44.6" cy="119.6" r=".61"/>
<circle cx="159.1" cy="119.9" r=".61"/>
<circle cx="210.3" cy="156.2" r=".61"/>
<circle cx="206" cy="220.6" r=".61"/>
</g>
<g fill="#000" stroke="#000" stroke-width=".3">
<path d="M95.5 63.7h.2zM95.5 62.5h.2zM44.5 119h.2zM159 119.3h.1zM44.5 120.2h.3zM158.9 120.5h.3zM210.2 156.8h.2zM205.8 221.2h.2zM205.8 221.2h.3z"/>
<path d="M95.5 63.7h.2zM95.5 63.7h.2z"/>
<path d="M95.5 62.5h.2zM95.5 62.5h.2z"/>
<path d="M95.5 62.5h.3zM95.4 62.5h.4z"/>
<path d="M95.4 62.5h.4zM95.4 62.5h.4z"/>
<path d="M95.4 63.6h.4zM95.4 63.6l.3 .1z"/>
<path d="M95.3 62.5l.6 .1zM95.3 62.5l.6 .1z"/>
<path d="M95.3 63.6h.5zM95.3 63.6h.5z"/>
<path d="M95.3 62.6h.6zM95.2 62.6h.7z"/>
<path d="M95.3 63.6h.6zM95.3 63.6h.5z"/>
<path d="M95.2 62.6h.8zM95.2 62.6h.8z"/>
<path d="M95.2 63.5h.7zM95.2 63.5l.7 .1z"/>
<path d="M95.2 62.6h.8zM95.2 62.6h.8z"/>
<path d="M95.2 63.5h.8zM95.2 63.5h.7z"/>
<path d="M95.2 62.6l.9 .1zM95.2 62.6l.9 .1z"/>
<path d="M95.2 63.5h.8zM95.2 63.5h.8z"/>
<path d="M95.1 62.7h1zM95.1 62.7h1z"/>
<path d="M95.1 63.4h1zM95.1 63.4l.9 .1z"/>
<path d="M95.1 62.7l1 .1zM95.1 62.7l1 .1z"/>
<path d="M95.1 63.4h1zM95.1 63.4h1z"/>
<path d="M95.1 62.8l1 .1zM95.1 62.8l1 .1z"/>
<path d="M95 62.9h1.2zM95 62.9h1.2z"/>
<path d="M95 63.3h1.1zM95 63.3h1.1z"/>
<path d="M95.1 63.3h1zM95.1 63.3l1 .1z"/>
<path d="M95 62.9h1.2zM95 62.9h1.2z"/>
<path d="M95 62.9l1.2 .1zM95 62.9l1.2 .1z"/>
<path d="M95 63l1.2 .1zM95 63l1.2 .1z"/>
<path d="M95 63.1h1.2zM95 63.1h1.2z"/>
<path d="M95 63.1h1.2zM95 63.1h1.2z"/>
<path d="M95 63.1l1.2 .1zM95 63.1l1.2 .1z"/>
<path d="M95 63.2h1.2zM95 63.2l1.1 .1z"/>
<path d="M44.5 119h.3zM44.5 119h.3z"/>
<path d="M44.5 119h.3zM44.4 119h.4z"/>
<path d="M44.4 119h.5zM44.4 119h.5z"/>
<path d="M44.4 119l.5 .1zM44.3 119.1h.6z"/>
<path d="M44.3 119.1h.7zM44.3 119.1h.7z"/>
<path d="M44.3 119.1h.7zM44.3 119.1h.7z"/>
<path d="M44.2 119.1l.9 .1zM44.2 119.1l.9 .1z"/>
<path d="M44.2 119.2h.9zM44.2 119.2h.9z"/>
<path d="M44.2 119.2h.9zM44.2 119.2h.9z"/>
<path d="M44.2 119.2l1 .1zM44.2 119.2l1 .1z"/>
<path d="M44.2 119.9l.9 .1zM44.2 119.9l.9 .1z"/>
<path d="M44.2 120h.9zM44.2 120h.9z"/>
<path d="M44.1 119.3l1.1 .1zM44.1 119.3l1.1 .1z"/>
<path d="M44.1 119.8h1.1zM44.1 119.8l1 .1z"/>
<path d="M44.1 119.4h1.1zM44.1 119.4h1.1z"/>
<path d="M44.1 119.4l1.1 .1zM44.1 119.4l1.1 .1z"/>
<path d="M44.1 119.5h1.2zM44.1 119.5h1.2z"/>
<path d="M44.1 119.7h1.1zM44.1 119.7h1.1z"/>
<path d="M44.1 119.7l1.1 .1zM44.1 119.7l1.1 .1z"/>
<path d="M44.1 119.8h1.1zM44.1 119.8h1.1z"/>
<path d="M44 119.5l1.3 .1zM44 119.5l1.3 .1z"/>
<path d="M44 119.6h1.3zM44 119.6h1.3z"/>
<path d="M44 119.6h1.3zM44 119.6l1.2 .1z"/>
<path d="M159 119.3h.2zM158.9 119.3h.3z"/>
<path d="M158.9 119.3h.4zM158.9 119.3h.4z"/>
<path d="M158.9 119.3l.4 .1zM158.8 119.4h.5z"/>
<path d="M158.8 119.4h.5zM158.7 119.4h.6z"/>
<path d="M158.7 119.4h.7zM158.7 119.4h.7z"/>
<path d="M158.7 119.4l.7 .1zM158.7 119.4l.7 .1z"/>
<path d="M158.7 119.5h.8zM158.7 119.5h.8z"/>
<path d="M158.6 119.5h.9zM158.6 119.5h.9z"/>
<path d="M158.6 119.5l1 .1zM158.6 119.5l1 .1z"/>
<path d="M158.5 119.6h1.1zM158.5 119.6h1.1z"/>
<path d="M158.5 119.6l1.1 .1zM158.5 119.6l1.1 .1z"/>
<path d="M158.5 119.7h1.1zM158.5 119.7h1.1z"/>
<path d="M158.5 119.7l1.1 .1zM158.5 119.7l1.1 .1z"/>
<path d="M158.5 119.8h1.1zM158.5 119.8h1.1z"/>
<path d="M158.5 119.8l1.1 .1zM158.5 119.8l1.1 .1z"/>
<path d="M158.5 119.9l1.1 .1zM158.5 119.9l1.1 .1z"/>
<path d="M158.5 120h1.1zM158.5 120h1.1z"/>
<path d="M44.5 120.2h.2zM44.5 120.2h.2z"/>
<path d="M44.4 120.1h.4zM44.4 120.1l.4 .1z"/>
<path d="M44.4 120.1h.5zM44.4 120.1h.4z"/>
<path d="M44.3 120.1h.6zM44.3 120.1h.6z"/>
<path d="M44.3 120h.7zM44.3 120l.6 .1z"/>
<path d="M44.2 120h.8zM44.2 120h.8z"/>
<path d="M44.2 120h.9zM44.2 120h.8z"/>
<path d="M158.9 120.5h.2zM159 120.5h.1z"/>
<path d="M158.9 120.5h.4zM158.9 120.5h.3z"/>
<path d="M158.8 120.5h.5zM158.8 120.5h.5z"/>
<path d="M158.7 120.4h.6zM158.7 120.4l.6 .1z"/>
<path d="M158.7 120.4h.7zM158.7 120.4h.6z"/>
<path d="M158.7 120.3h.7zM158.7 120.3l.7 .1z"/>
<path d="M158.6 120.3h.9zM158.6 120.3h.8z"/>
<path d="M158.6 120.3h.9zM158.6 120.3h.9z"/>
<path d="M158.5 120.2h1.1zM158.5 120.2l1 .1z"/>
<path d="M158.5 120.1l1.1 .1zM158.5 120.1l1.1 .1z"/>
<path d="M158.5 120.2h1.1zM158.5 120.2h1.1z"/>
<path d="M158.5 120l1.1 .1zM158.5 120l1.1 .1z"/>
<path d="M158.5 120.1h1.1zM158.5 120.1h1.1z"/>
<path d="M210.2 155.6h.2zM210.2 155.6h.2z"/>
<path d="M210.2 155.6h.3zM210.1 155.6h.4z"/>
<path d="M210.1 155.6h.4zM210.1 155.6h.4z"/>
<path d="M210.1 156.8h.4zM210.1 156.8h.3z"/>
<path d="M210.1 155.6l.5 .1zM210 155.7h.6z"/>
<path d="M210.1 156.7h.4zM210.1 156.7l.4 .1z"/>
<path d="M210 155.7h.7zM210 155.7h.7z"/>
<path d="M210 156.7h.6zM210 156.7h.5z"/>
<path d="M209.9 155.7l.8 .1zM209.9 155.7l.8 .1z"/>
<path d="M209.9 156.7h.8zM209.9 156.7h.7z"/>
<path d="M209.9 155.8h.8zM209.9 155.8h.8z"/>
<path d="M209.9 156.7h.8zM209.9 156.7h.8z"/>
<path d="M209.8 155.8l1 .1zM209.8 155.8l1 .1z"/>
<path d="M209.8 156.6h.9zM209.8 156.6l.9 .1z"/>
<path d="M209.8 155.9h1zM209.8 155.9h1z"/>
<path d="M209.8 156.6h1zM209.8 156.6h.9z"/>
<path d="M209.8 155.9h1zM209.8 155.9h1z"/>
<path d="M209.8 155.9l1.1 .1zM209.8 155.9l1.1 .1z"/>
<path d="M209.8 156.5h1zM209.8 156.5h1z"/>
<path d="M209.8 156.5h1zM209.8 156.5l1 .1z"/>
<path d="M209.7 156h1.2zM209.7 156h1.2z"/>
<path d="M209.7 156l1.2 .1zM209.7 156l1.2 .1z"/>
<path d="M209.7 156.1l1.2 .1zM209.7 156.1l1.2 .1z"/>
<path d="M209.7 156.3l1.2 .1zM209.7 156.3l1.2 .1z"/>
<path d="M209.7 156.4h1.2zM209.7 156.4h1.2z"/>
<path d="M209.7 156.4h1.2zM209.7 156.4l1.1 .1z"/>
<path d="M209.7 156.2h1.2zM209.7 156.2h1.2z"/>
<path d="M209.7 156.2l1.2 .1zM209.7 156.2l1.2 .1z"/>
<path d="M209.7 156.3h1.2zM209.7 156.3h1.2z"/>
<path d="M205.9 220h.2zM205.9 220h.2z"/>
<path d="M205.8 220h.3zM205.7 220h.4z"/>
<path d="M205.7 220l.5 .1zM205.7 220l.5 .1z"/>
<path d="M205.7 221.2h.4zM205.7 221.2h.4z"/>
<path d="M205.7 220.1h.5zM205.7 220.1h.5z"/>
<path d="M205.7 221.1h.5zM205.7 221.1l.4 .1z"/>
<path d="M205.7 220.1h.6zM205.6 220.1h.7z"/>
<path d="M205.7 221.1h.5zM205.7 221.1h.5z"/>
<path d="M205.6 220.1l.7 .1zM205.6 220.1l.7 .1z"/>
<path d="M205.6 221.1h.7zM205.6 221.1h.6z"/>
<path d="M205.5 220.2h.9zM205.5 220.2h.9z"/>
<path d="M205.5 221.1h.8zM205.5 221.1h.8z"/>
<path d="M205.5 220.2h.9zM205.5 220.2h.9z"/>
<path d="M205.5 221h.9zM205.5 221l.8 .1z"/>
<path d="M205.4 220.2l1.1 .1zM205.4 220.2l1.1 .1z"/>
<path d="M205.4 221h1zM205.4 221h1z"/>
<path d="M205.4 220.3h1.1zM205.4 220.3h1.1z"/>
<path d="M205.4 220.3l1.1 .1zM205.4 220.3l1.1 .1z"/>
<path d="M205.4 220.9h1.1zM205.4 220.9h1.1z"/>
<path d="M205.4 220.9h1.1zM205.4 220.9l1 .1z"/>
<path d="M205.4 220.4h1.1zM205.4 220.4h1.1z"/>
<path d="M205.4 220.4l1.1 .1zM205.4 220.4l1.1 .1z"/>
<path d="M205.4 220.8h1.1zM205.4 220.8h1.1z"/>
<path d="M205.4 220.8h1.1zM205.4 220.8l1.1 .1z"/>
<path d="M205.4 220.5h1.1zM205.4 220.5h1.1z"/>
<path d="M205.3 220.5l1.2 .1zM205.3 220.5l1.2 .1z"/>
<path d="M205.3 220.6l1.2 .1zM205.3 220.6l1.2 .1z"/>
<path d="M205.3 220.7h1.2zM205.3 220.7h1.2z"/>
<path d="M205.4 220.7h1.1zM205.4 220.7l1.1 .1z"/>
</g>
<!-- layer: DIBUJO -->
<path d="M235 16h175" fill="none" stroke="#000" stroke-width=".59"/>
<g font-size="6.4">
<text x="292.4" y="251">LISTA DE COMPONENTES</text>
<text x="240.2" y="260.3">INSTITUTO INDUSTRIAL LUIS A. HUERGO</text>
</g>
<g font-size="5.6">
<text x="236" y="14.3">Revisión nº: 0</text>
<text x="275.1" y="14.3">Modificación:</text>
<text x="236.7" y="267.1">Proyecto: Router CNC para placas PCB</text>
<text x="236.3" y="273.1">Denominación:</text>
<text x="240.8" y="278">Vista Lateral Derecha Diagrama Topográfico</text>
<text x="236.2" y="284.8">Código: G1-E-05</text>
</g>
<g font-size="5.4">
<text x="47.7" y="45">52</text>
<text x="96.1" y="45">4</text>
<text x="114.9" y="50.4">1</text>
<text x="218.4" y="111.4" transform="rotate(-90 218.4 111.4)">254,5</text>
<text x="188.3" y="121.7">3</text>
<text x="70" y="127.8">2</text>
<text x="226.4" y="157.9">4</text>
<text x="226.8" y="208.6">5</text>
<text x="220.1" y="246.5" transform="rotate(-90 220.1 246.5)">35</text>
</g>
<g font-size="4.8">
<text x="240.1" y="202.6">5</text>
<text x="309.8" y="202.7">Placa USB-B Hembra</text>
<text x="239.9" y="210.6">4</text>
<text x="300.3" y="211.2">Ficha de Alimentación Interlock</text>
<text x="240.1" y="218.6">3</text>
<text x="272.6" y="218.3">Placa Reed Switch para Puerta Lateral Derecha con Carcasa</text>
<text x="240.1" y="226.6">2</text>
<text x="280.7" y="226.3">Placa Reed Switch para Puerta Frontal con Carcasa</text>
<text x="240.4" y="234.6">1</text>
<text x="316.4" y="234.7">Ventilador 3''</text>
<text x="237.1" y="242.6">POS.</text>
<text x="315.8" y="242.6">DENOMINACIÓN</text>
<text x="343.1" y="259.3">Diseñó</text>
<text x="358.2" y="259.3">Dante Mele Ientile</text>
<text x="395" y="259.2">1/11/20</text>
<text x="342.9" y="267.9">Aprobó</text>
<text x="343.8" y="276.4">Escala: Sin escala</text>
</g>
</svg>
